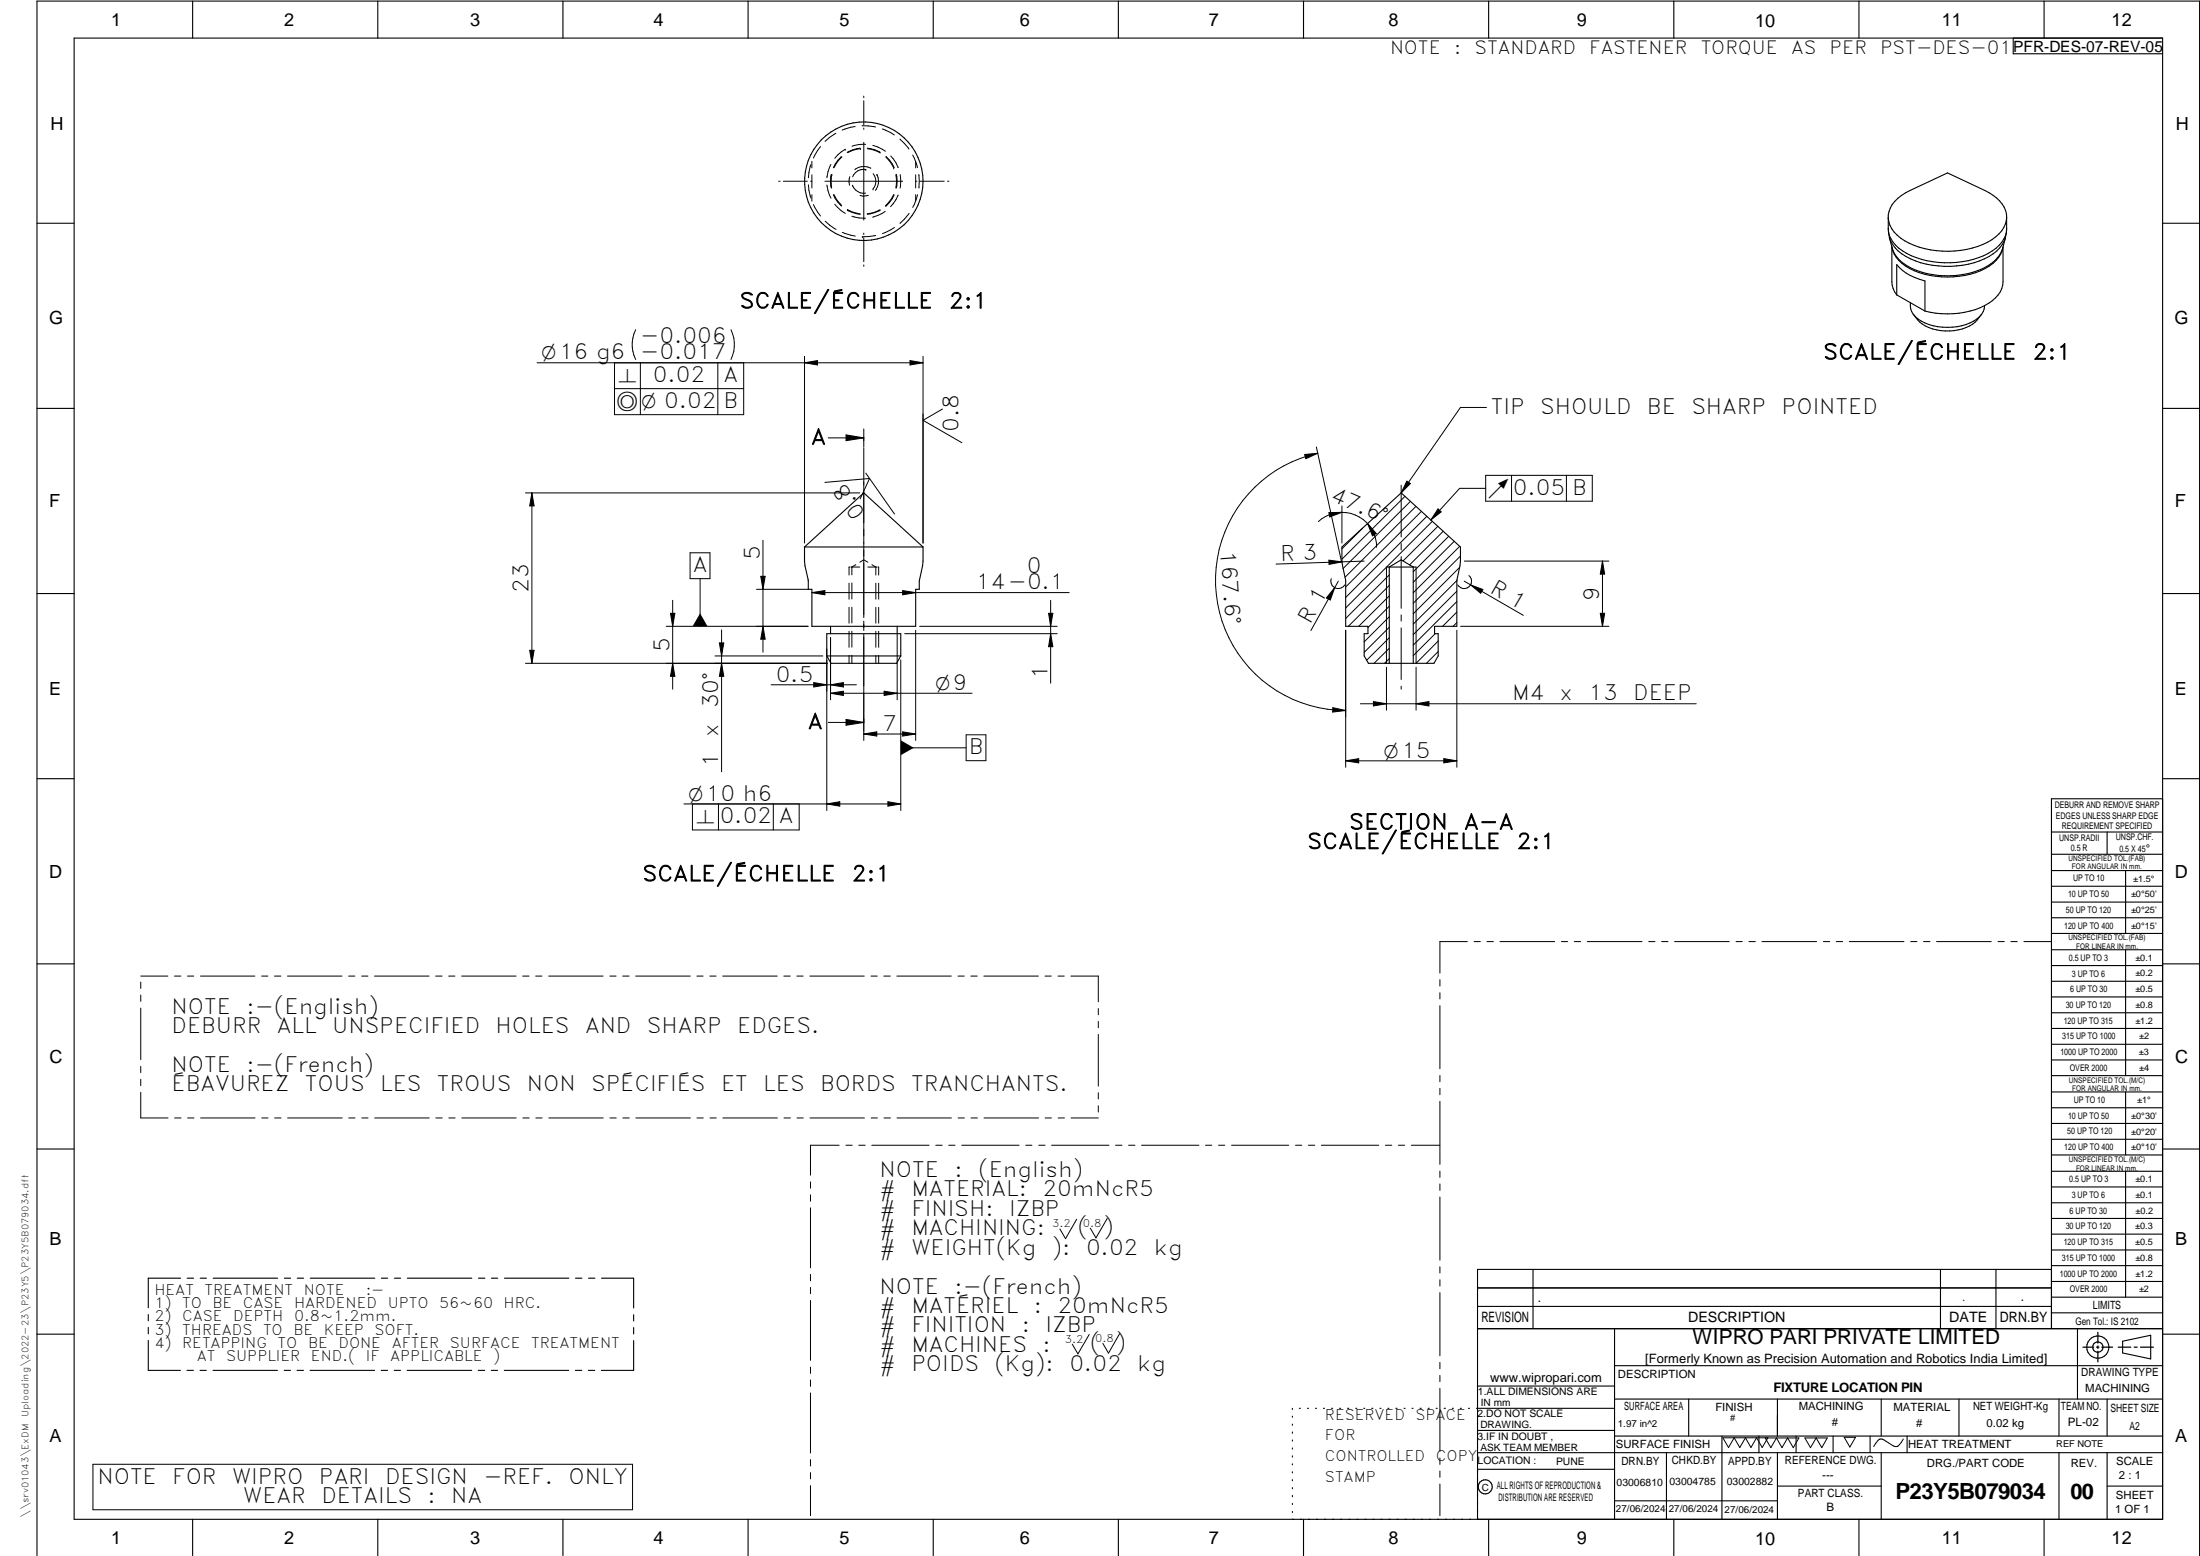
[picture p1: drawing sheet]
<svg xmlns="http://www.w3.org/2000/svg" width="594mm" height="420mm" viewBox="0 0 594 420" stroke-linecap="round" stroke-linejoin="round" font-family="sans-serif">
<g fill="none" stroke="#000" stroke-width=".3">
<path d="M20 10.3h564v400h-564zM52 .3v10M102 .3v10M152 .3v10M202 .3v10M252 .3v10M302 .3v10M352 .3v10M402 .3v10M452 .3v10M502 .3v10M543.6 10.3v4.2h40.4"/>
<path d="M552 .3v10M541.9 58.6a8.2 8.2 0 0 1-5.2 6.8 24.7 24.7 0 0 1-23.5-1.1 7.6 7.6 0 0 1-3.3-5.3M541.9 58.6v3.1M541.9 58.6a8.1 8.1 0 0 0-4.7-6.5l-11.3-5.4-10.1 4.7a9.1 9.1 0 0 0-5.9 6.6v3.7M10 60.3h10M509.9 61.7l.3 2.5M510.2 64.2a10.5 10.5 0 0 0 7 6.2 25.3 25.3 0 0 0 19.9-1.1 9.4 9.4 0 0 0 4.5-5.1 10.2 10.2 0 0 1-7.5 8.9 23.1 23.1 0 0 1-19.9-1.9 9.3 9.3 0 0 1-4-7zM510.9 66.6v9.5a5.9 5.9 0 0 0 1.3 3.5M512.2 79.6v-8.1a13.3 13.3 0 0 0 7.6 4.4v8.1M512.2 79.6l7.6 4.4M540.8 66.8a9 9 0 0 1-6 6.3 23.5 23.5 0 0 1-20.2-1.3 7.6 7.6 0 0 1-3.7-5M540.9 66.6v9.5a7.8 7.8 0 0 1-5 6.4 23.3 23.3 0 0 1-16.1 1.5"/>
<path d="M541.9 61.7l-.4 2.5M541.9 61.7a8 8 0 0 1-5 6.7 24.7 24.7 0 0 1-23.1-.7 7.6 7.6 0 0 1-3.9-6M584 60.3h10M515.9 81.7a5.3 5.3 0 0 0 3.9 5.5 15.4 15.4 0 0 0 14-1.1 4.4 4.4 0 0 0 2.1-3.5M516.8 85a10.3 10.3 0 0 0 9.7 4.4 10 10 0 0 0 8.5-4.4M10 110.3h10M584 110.3h10M217.2 147.7h32.1M249.3 147.7a25.1 25.1 0 0 1-1.1 9.2v2.2h-.9v10h-28.1v-10h-.9v-2.2a25.1 25.1 0 0 1-1.1-9.2M249.3 147.7l-16.1-14.6-16 14.6M362.4 147.7l16-14.6 16 14.6a26.5 26.5 0 0 1-1 9.2v12.2h-6v2h1v6l-1.2 2h-17.7l-1.1-2v-6h1v-2h-6v-12.2a27.8 27.8 0 0 1-1-9.2zM382.4 153.1h-8"/>
<path d="M10 160.3h10M223.3 177.1v-6h19.9v6M223.3 177.1l1.1 2h17.7l1.1-2M223.3 177.1h19.9M224.3 169.1v2M242.3 169.1v2M375.2 179.1v-26l3.2-1.9 3.2 1.9v26M584 160.3h10M10 210.3h10M584 215.7h-30v143.1M584 210.3h10M554 224.7h30"/>
<path d="M554 230.7h30M554 235.1h30M554 239.3h30M569 224.7v6M574 235.1v17M554 243.6h30M554 247.8h30M554 252.1h30M554 256.5h30M574 256.5v33.9M10 260.3h10M554 260.7h30"/>
<path d="M554 265h30M554 269.2h30M554 273.5h30M554 277.7h30M584 260.3h10M554 282h30M554 286.2h30M554 290.4h30M554 294.9h30M554 299.1h30M574 294.9v17M10 310.3h10"/>
<path d="M554 303.4h30M554 307.6h30M554 311.9h30M554 316.3h30M574 316.3v34M584 310.3h10M554 320.5h30M554 324.8h30M554 329h30M554 333.2h30M554 337.5h30M40 355v1.7"/>
<path d="M40 358.4v1.8M48.8 345.1h-8.8v8M50.5 345.1h1.8M54.1 345.1h1.6M57.6 345.1h17.4M76.8 345.1h1.7M80.3 345.1h1.7M83.8 345.1h17.4M103 345.1h1.7M106.5 345.1h1.7M110 345.1h17.4M129.2 345.1h1.7"/>
<path d="M132.7 345.1h1.7M136.2 345.1h17.4M155.4 345.1h1.7M158.9 345.1h1.7M162.4 345.1h8.7v8.1M171.1 355v1.7M171.1 358.5v1.7M399 358.8h185M399 352.8h155M399 347.8h155M414 342.8v16M436 358.8v51.5"/>
<path d="M524 342.8v16M539 342.8v16M554 341.8h30M554 346h30M554 350.3h30M554 354.5h30M554 342.8h-155v67.5M561 358.8v19M10 360.3h10M40 361.9v8.1h8.7M50.5 370h1.7M54 370h1.7"/>
<path d="M57.5 370h17.4M76.7 370h1.7M80.2 370h1.8M83.7 370h17.5M102.9 370h1.7M106.5 370h1.7M109.9 370h17.5M129.2 370h1.7M132.7 370h1.7M136.2 370h17.4M155.4 370h1.7M158.9 370h1.7"/>
<path d="M171.1 362v8h-8.7M399 374.3h37M436 368.8h148M436 377.8h148M456 377.8v10M480 377.8v10M508 377.8v10M529 377.8v10M556 377.8v10M569 377.8v10M573.2 362.2l7.6-1.6v6.3l-7.6-1.6zM584 360.3h10"/>
<path d="M349 380.3v.3M349 382.4v.3M349 384.6v.3M349 386.7v.3M349 388.8v.3M349 391v.3M349 393.1v.3M349 395.3v.3M349 397.4v.3M349 399.5v.3M350.9 380.3h.2M353.1 380.3h.2"/>
<path d="M355.2 380.3h.3M357.4 380.3h.3M359.6 380.3h.3M361.7 380.3h.3M363.9 380.3h.3M366.1 380.3h.3M368.3 380.3h.2M370.4 380.3h.3M372.6 380.3h.3M374.8 380.3h.3M376.9 380.3h.4M379.1 380.3h.3"/>
<path d="M381.3 380.3h.3M383.4 380.3h.4M385.6 380.3h.3M387.8 380.3h.3M390 380.3h.3M392.2 380.3h.3M394.3 380.3h.3M396.5 380.3h.3M398.7 380.3h37.3M399 386.2h37M399 396.7h37M436 387.8h148"/>
<path d="M450 392.3v18M465 387.8v22.5M475 387.8v4.5M480 392.3v18M485 387.8v4.5M495 387.8v4.5M505 387.8v4.5M508 392.3v18M515 387.8v4.5M556 392.3v18M569 392.3v18M584 392.3h-185"/>
<path d="M52 410.3v9.7M102 410.3v9.7M152 410.3v9.7M202 410.3v9.7M252 410.3v9.7M302 410.3v9.7M349 401.7v.3M349 403.8v.4M349 406v.3M349 408.1v.3M352 410.3v9.7M402 410.3v9.7"/>
<path d="M436 405.3h44M452 410.3v9.7M480 401.3h28M502 410.3v9.7M552 410.3v9.7M569 401.3h15M10 420v-419.7h584v419.7"/>
<circle cx="233.3" cy="49" r="16"/>
<circle cx="566.5" cy="363.8" r="2.99"/>
<circle cx="566.5" cy="363.7" r="1.41"/>
<circle cx="401.1" cy="401.5" r="1.9"/>
</g>
<path d="M566.5 359.7v3M562.5 363.8h2.9M566.1 363.8h.7M566.5 363.4v.7M566.5 364.9v2.8M567.6 363.8h2.9M572 363.8h3.4M576.3 363.8h.8M578 363.8h3.5" fill="none" stroke="#000" stroke-width=".34"/>
<g fill="none" stroke="#000" stroke-width=".27">
<path d="M221.6 39.6l-1.9 3.1M225.7 36l-2.9 2.2M230.9 34.2l-3.5 .9M232.8 34l3.6 .3M233.2 26v.4M233.2 27.2v6.5M233.2 34.6v.3M233.2 38.4v21M233.8 39a8.5 8.5 0 0 0-3.7 .5M235.7 39.2l1.4 .5 2 1.2M238.2 34.8l3.3 1.6M243 37.5l2.4 2.8"/>
<path d="M210.3 48.9h.3M211.5 48.9h6.5M218.3 49.9l.1 1.5 .6 2.1M218.9 48.9h.3M219 44.5l-.6 2.1-.1 1.4M219.2 43.6v1.7M219.2 47.2v3.6M219.2 52.6v1.7M219.7 55.2l1.9 3.1M222.8 48.9h20.9M222.8 59.7l3 2.2M223.3 50l.3 1.5 .8 2"/>
<path d="M224.4 44.4l-.8 2-.3 1.6M224.4 47.1l-.1 1.8 .2 1.9M224.6 47.1h.1M224.6 47.1l-.2 1.2 .2 2.4M225 52.6l.5 1 1.7 2M225.2 52.5l.9 1.6 1.2 1.4M225.4 55.2l1.8 1.7 1.1 .7M227.2 42.3a8.5 8.5 0 0 0-2.2 3M227.4 42.4a7.7 7.7 0 0 0-2.2 2.9M228.3 40.3h.1M228.3 40.3l-1.1 .7-1.8 1.8M228.8 56.7a8.5 8.5 0 0 0 3.5 1.2"/>
<path d="M228.8 56.6l1.1 .6 2.3 .5M228.8 56.6h.1M229.5 47.7l-.2 1.4 .1 .9M230 58.4l1.9 .4 1.8 .1M230.2 50h.1M230.2 50a3.3 3.3 0 0 0 3.6 2.2M232.3 40l-2.1 .5-1.4 .6M232.3 40.1h.1M232.3 40.1l-1.2 .2-2.2 .9M233.8 45.8h.1M233.8 45.8a3.2 3.2 0 0 0-3.6 2M234.2 40a8.5 8.5 0 0 1 3.5 1.1"/>
<path d="M234.3 40.2a7.3 7.3 0 0 1 3.4 1.1M234.5 52.7l-1.5 .3-.8-.2M235.2 45.4a4 4 0 0 0-4.4 .4M235.7 51h.1M235.8 46.9a3.2 3.2 0 0 1-.1 4.1M236.8 47.1h.1M236.8 47.1a4 4 0 0 1-.4 4.3M237.6 56.6l-1.6 .8-1.9 .3M237.7 56.7l-1.4 .7-2.1 .5M239 57.1l-1.9 1.1-1.4 .4M239.2 55.5h.1M239.2 42.4l1.5 1.8 .6 1.1"/>
<path d="M239.3 42.2l.9 1.1 1.3 2M240.5 42.1l1.4 1.8 .7 1.4M241.3 45.3h.1M241.3 52.5l-.6 1.1-1.5 1.9M241.5 52.6l-.5 1-1.7 2M241.9 47.2a7.6 7.6 0 0 1 0 3.6M242.1 47.1a8.1 8.1 0 0 1 0 3.7M242.5 52.7a8.5 8.5 0 0 1-2 3.1M243.1 47.2l.1 1.7-.1 1.9M245.5 57.6l-2.5 2.7M246.5 41.9l1.3 3.4M247.3 43.6v1.7"/>
<path d="M247.3 47.2v3.6M247.3 52.6v1.7M247.3 48.9h.3M247.8 52.6l-1.3 3.4M248.1 47.1l.1 3.7M248.5 48.9h6.5M255.9 48.9h.3M227.5 62.7l3.5 1.1M232.9 63.9h.1M233.2 62.9v.4M233.2 64.2v6.5M233.2 71.5v.4"/>
<path d="M236.5 63.6l-3.6 .3M241.5 61.4l-3.2 1.7M145 98h104.3M165.9 98v14h34.9v-14M171.7 89a9 9 0 0 0 0 8.1M172.9 98v14M193.8 98v14M197.4 89a9.4 9.4 0 0 1 0 8.1M217.2 96.2v50.4M217.2 98l3.6-.6v1.2zM245.7 97.4l3.6 .6-3.6 .6zM249.3 96.2v50.4"/>
<path d="M165.9 104.9h34.9M223.6 118.2h9.6M228.5 117.4l4.7 .8-4.7 .8zM233.2 115.8v4.8M254.5 110.4l-5.2 3.1 10.5 6M401.4 110h-7l-16 23.1M141.9 133.1h90.3M143.6 133.1v46M143.6 133.1l.6 3.5h-1.2zM222.8 130.3l12-1.1-2.5 5.5M233.2 120.9v45.9M233.8 127.8l7.7 11"/>
<path d="M352.3 122.7l3.5-.3-3.2 1.5zM355.5 120.7l6.8 31.1M355.8 122.4a35.1 35.1 0 0 0-27.3 38.1 35.1 35.1 0 0 0 34.9 31.4M358.9 138.4l3.5-.1-3.3 1.3zM362.4 138.3a9.3 9.3 0 0 1 9.3 9.5M362.4 136.6v10M362.4 138.3a9.3 9.3 0 0 0-6.4 2.5M378.4 131v14M379.4 134l-17 17M379.9 129.9l1 .7-2.5 2.5zM380.9 135.4l-18.2 18.1M382.3 136.7l-19.1 19.2"/>
<path d="M383.8 138.1l-20.4 20.4M385.3 139.4l-21.9 21.9M388.3 137.4l.9 .8-2.8 2.2zM401.2 128.4h28.8v6.9h-28.8zM401.2 131.9h-7l-7.8 8.5M408.2 128.4v6.9M423 128.4v6.9M186.3 149.3h5.4v7h-5.4zM189.1 156.3v12.8M204.3 159.1h13.9M205.4 155.6h1.2l-.6 3.5zM206 145.9v30.2"/>
<path d="M229.3 157.5v4.3M229.5 153.1h-.2v2.2M229.8 153.1h2.3M230 157.4v4.4M231.1 152.5l-1.1 .6v2.1M234.4 153.1h2.4M234.4 151.8l-1.2-.6-1 .6M235.5 152.5l1 .6v2.2M236.5 157.5v4.3M237.1 153.1h.2v2.2M237.3 157.5v4.3M243.7 159.5l3.6 .5-3.6 .6z"/>
<path d="M358.9 151.3l3.5 .4-3.5 .7zM359.5 156.3a2.02 2.02 0 0 0 1 2.4 2.02 2.02 0 0 0 2.6-.8M360.4 158.7l-1.2 3.3-1-.5zM361.4 156.9l-7.4 13.4M368 142.6l-5.6 5.6M368.4 151.5l-23.8 .8M369.3 141.4l2.3 2.7-1 .6zM374.4 153.1v26M375.2 155.2l-11.8 11.8M375.2 158.1l-11.1 11M378.4 146.8v1.7M378.4 150.3v14"/>
<path d="M382.4 153.1v26l6-6M386.8 140.8l-23.4 23.4M388.3 142.1l-9.4 9.4M389.7 143.5l-9 9M391.2 144.8l-9.6 9.6M392.7 146.2l-11.1 11M393.4 156.8l-11.8 11.7M393.4 159.6l-11.8 11.8M394.2 147.5l-12.6 12.6M394.2 153.2l-12.6 12.5M394.4 150.2l-12.8 12.7M395.4 156.9l15.9 9.3"/>
<path d="M395.4 151.5h39.1M396.7 155.4a2 2 0 0 1 0 3.1 2 2 0 0 1-3-.6M397.1 157.9l3.3 1.3-.6 1zM432.7 151.5l.6 3.5h-1.2zM432.7 151.5v17.6M141.9 179.1h81.4M143 175.6h1.2l-.6 3.5zM179.9 169.1h38.3M181.1 165.6h1.1l-.6 3.5zM181.6 179.1l.6 3.5h-1.1zM181.6 162.1v24M193.1 177.1h29.1"/>
<path d="M194.3 173.6h1.1l-.5 3.5zM194.9 170.1v38.3M194.9 179.1l.5 3.5h-1.1zM206 169.1l.6 3.5h-1.2zM219.2 160h69.5M219.2 160l3.6-.5v1.1zM223.3 175.2v43.7M224.3 172.2v16.8M229.3 164v4.3M229.3 170.5v4.3M229.3 177v2.1M230 164v4.2"/>
<path d="M230 170.4v4.4M230 177v2.1M233.2 167.7v2.6M233.2 171.2v28.7M236.5 164v4.3M236.5 170.5v4.3M236.5 177v2.1M237.3 164v4.3M237.3 170.5v4.3M237.3 177v2.1M242.3 171.2v17.8M243.2 178.2v40.7"/>
<path d="M244.3 171.1h41.2M247.3 170.2v29.7M248.3 169.1h37.2M283.2 165.6h1.1l-.6 3.5zM283.7 171.1l.6 3.5h-1.1zM283.7 162.1v22.4M363.4 170.2v37M375.2 166.5l-6.8 6.8M375.2 169.4l-6.8 6.7M375.2 163.7l-5.8 5.8M375.2 172.2l-6.1 6.1M375.2 160.9l-8.3 8.2"/>
<path d="M375.2 175l-4.2 4.1M375.2 177.8l-1.3 1.3M378.4 166v1.7M378.4 169.5v14M387.6 171.1l-6 5.9M388.4 175.9l-3.2 3.2M393.4 168.1l-1 1M393.4 165.3l-3.9 3.8M393.4 170.2v37M393.4 162.4l-11.8 11.8M394.4 169.1h40.1M432.1 165.6h1.2l-.6 3.5z"/>
<path d="M208.2 184.9h23.1M219.7 184.3l3.6 .6-3.6 .6zM223.6 195.1h9.6M224.3 187.2l3.4-.6v1.2zM224.3 184.9l3.4-.6v1.2zM224.3 187.2h38.2M228.5 194.3l4.7 .8-4.7 .7zM233.2 198.2l3.6-.6v1.2zM233.2 198.2h14.1M238.8 186.6l3.5 .6-3.5 .6zM243.7 197.6l3.6 .6-3.6 .6zM260.9 198.4h5.3v7h-5.3z"/>
<path d="M359.9 191.1l3.5 .8-3.5 .4zM367.4 190h90.6M370.9 189.4l3.5 .6-3.5 .6zM374.4 180.2v11.6M378.4 185.3v.8M382.4 190l3.5-.6v1.2zM382.4 180.2v11.6M184.7 217.1h58.5M187 217.1v7h28.8v-7M194 217.1v7M208.8 217.1v7M223.3 217.1l3.5-.6v1.2z"/>
<path d="M239.8 216.5l3.4 .6-3.4 .6zM243.2 201.9h17.7M363.4 205.4l3.5-.5v1.1zM363.4 205.4h30M389.9 204.9l3.5 .5-3.5 .6zM396.2 254.3h-7.4v8.5M398.1 254.3h1.6M401.5 254.3h1.8M405 254.3h14.8M421.6 254.3h1.7M425.1 254.3h1.7M428.6 254.3h14.8"/>
<path d="M445.2 254.3h1.7M448.7 254.3h1.7M452.2 254.3h14.8M468.8 254.3h1.7M472.3 254.3h1.7M475.8 254.3h14.8M492.4 254.3h1.7M495.8 254.3h1.8M499.4 254.3h14.7M516 254.3h1.6M519.4 254.3h1.8M522.9 254.3h14.8"/>
<path d="M539.5 254.3h1.7M543 254.3h1.7M546.5 254.3h7.4M38 263.6h7.3M38 265.2v1.7M38 268.7v1.7M38 272.2v13.9M47.1 263.6h1.7M50.6 263.6h1.7M54.1 263.6h14.7M70.6 263.6h1.7M74.1 263.6h1.8"/>
<path d="M77.6 263.6h14.8M94.1 263.6h1.7M97.7 263.6h1.6M101.1 263.6h14.8M117.6 263.6h1.8M121.2 263.6h1.6M124.7 263.6h14.7M141.1 263.6h1.8M144.6 263.6h1.7M148.2 263.6h14.6M164.7 263.6h1.7M168.1 263.6h1.8"/>
<path d="M171.7 263.6h14.7M188.2 263.6h1.7M191.7 263.6h1.7M195.1 263.6h14.8M211.7 263.6h1.7M215.2 263.6h1.7M218.7 263.6h14.7M235.2 263.6h1.7M238.7 263.6h1.7M242.2 263.6h14.7M258.7 263.6h1.7M262.2 263.6h1.7"/>
<path d="M265.7 263.6h14.7M282.2 263.6h1.7M285.7 263.6h1.7M289.2 263.6h7.4v6.9M296.6 272.3v1.7M296.6 275.8v1.7M296.6 279.3v14M388.8 264.5v1.8M388.8 268.1v1.6M388.8 271.6v17M38 294.9v7h7.4M38 288v1.6"/>
<path d="M38 291.4v1.8M296.6 295.1v1.7M296.6 298.6v1.7M388.8 290.4v1.7M388.8 293.9v1.7M388.8 297.4v17M47.2 301.9h1.7M50.7 301.9h1.7M54.2 301.9h14.7M70.7 301.9h1.7M74.2 301.9h1.7M77.7 301.9h14.7"/>
<path d="M94.2 301.9h1.7M97.7 301.9h1.7M101.2 301.9h14.7M117.7 301.9h1.7M121.2 301.9h1.7M124.7 301.9h14.7M141.2 301.9h1.7M144.7 301.9h1.7M148.2 301.9h14.7M164.7 301.9h1.7M168.2 301.9h1.7M171.7 301.9h14.7"/>
<path d="M188.2 301.9h1.7M191.7 301.9h1.7M195.2 301.9h14.7M211.7 301.9h1.7M215.2 301.9h1.7M218.7 301.9h14.7M218.9 319.2v1.6M226.6 309.2h-7.7v8.1M228.4 309.2h1.7M231.9 309.2h1.7M235.2 301.9h1.7M235.4 309.2h15.5"/>
<path d="M238.7 301.9h1.7M242.2 301.9h14.7M252.7 309.2h1.7M256.2 309.2h1.7M258.7 301.9h1.7M259.7 309.2h15.5M262.2 301.9h1.7M265.7 301.9h14.8M277 309.2h1.7M280.5 309.2h1.7M282.2 301.9h1.7M284 309.2h15.5"/>
<path d="M285.7 301.9h1.7M289.2 301.9h7.4M301.2 309.2h1.8M304.8 309.2h1.7M308.3 309.2h15.5M325.5 309.2h1.7M329.1 309.2h1.6M332.6 309.2h15.4M349.8 309.2h1.7M353.3 309.2h1.7M356.8 309.2h15.5M374.1 309.2h1.7"/>
<path d="M377.6 309.2h1.7M381.1 309.2h7.7M388.8 316.2v1.7M388.8 319.7v1.7M218.9 322.6v1.8M218.9 326.1v16.2M290.7 329.2l-3 5.3-1.5-2.6M299 329l-3.1 5.3-1.5-2.7M388.8 323.2v17.1M218.9 344.1v1.8M218.9 347.6v1.7M218.9 351.2v16.1"/>
<path d="M388.8 342.1v1.6M388.8 345.6v1.7M388.8 349v17.1M218.9 369.1v1.7M218.9 372.6v1.8M218.9 376.1v16.2M294.1 360.3l-3 5.3-1.5-2.6M302.3 360.1l-3 5.3-1.5-2.6M388.8 367.9v1.7M388.8 371.4v1.7M388.8 374.9v17M25.1 395.4h145.7v12.3h-145.7z"/>
<path d="M218.9 394.1v1.8M218.9 397.6v1.7M388.8 393.7v1.7M388.8 397.2v1.7M465.2 388.2h12.2l-1.5 2.7-1.6-2.7-1.5 2.7-1.5-2.7-1.5 2.7-1.5-2.7-1.5 2.7zM476.7 388.3h9.1l-1.6 2.6-1.5-2.6-1.5 2.6-1.5-2.6-1.5 2.6zM487.4 388.3h6l-1.5 2.6-1.5-2.6-1.5 2.6zM498 388.1h3.1l-1.6 2.6zM514 388.6l-1.1 1.5a1.2 1.2 0 0 1-1.8 .3l-1.8-1.2a1.55 1.55 0 0 0-1.6-.6 1.55 1.55 0 0 0-1.2 1.1l-.5 .9M218.9 401.2v8.1M388.8 400.7v8.6"/>
</g>
<g fill="#000">
<path d="M217.2 98l3.6-.6v1.2zM245.7 97.4l3.6 .6-3.6 .6zM228.5 117.4l4.7 .8-4.7 .8zM143.6 133.1l.6 3.5h-1.2zM352.3 122.7l3.5-.3-3.2 1.5zM358.9 138.4l3.5-.1-3.3 1.3zM379.9 129.9l1 .7-2.5 2.5zM388.3 137.4l.9 .8-2.8 2.2zM205.4 155.6h1.2l-.6 3.5zM219.2 160l3.6-.5v1.1zM243.7 159.5l3.6 .5-3.6 .6zM358.9 151.3l3.5 .4-3.5 .7z"/>
<path d="M369.3 141.4l2.3 2.7-1 .6zM432.7 151.5l.6 3.5h-1.2zM143 175.6h1.2l-.6 3.5zM181.1 165.6h1.1l-.6 3.5zM189.1 165.6l1.9 3.5h-4zM194.3 173.6h1.1l-.5 3.5zM206 169.1l.6 3.5h-1.2zM283.2 165.6h1.1l-.6 3.5zM283.7 171.1l.6 3.5h-1.1zM360.4 158.7l-1.2 3.3-1-.5zM397.1 157.9l3.3 1.3-.6 1zM432.1 165.6h1.2l-.6 3.5z"/>
<path d="M181.6 179.1l.6 3.5h-1.1zM194.9 179.1l.5 3.5h-1.1zM219.7 184.3l3.6 .6-3.6 .6zM224.3 184.9l3.4-.6v1.2zM224.3 187.2l3.4-.6v1.2zM228.5 194.3l4.7 .8-4.7 .7zM233.2 198.2l3.6-.6v1.2zM238.8 186.6l3.5 .6-3.5 .6zM243.2 199.9l3.6 2-3.6 2zM243.7 197.6l3.6 .6-3.6 .6zM359.9 191.1l3.5 .8-3.5 .4zM370.9 189.4l3.5 .6-3.5 .6z"/>
<path d="M382.4 190l3.5-.6v1.2zM223.3 217.1l3.5-.6v1.2zM239.8 216.5l3.4 .6-3.4 .6zM363.4 205.4l3.5-.5v1.1zM389.9 204.9l3.5 .5-3.5 .6z"/>
</g>
<text font-size="6" x="511.8" y="404.8">P23Y5B079034</text>
<text font-size="5.9" x="559.1" y="404.7">00</text>
<g font-size="5.7">
<text x="199.7" y="83.2">SCALE/ÉCHELLE</text>
<text x="256.3" y="83.2">2:1</text>
<text x="172.9" y="92.5">-0.006</text>
<text x="172.9" y="97.1">-0.017</text>
<text x="492.3" y="97">SCALE/ÉCHELLE</text>
<text x="548.9" y="97">2:1</text>
<text x="176.3" y="103.2">0.02</text>
<text x="195.4" y="103.2">A</text>
<text x="402.6" y="111.8">TIP</text>
<text x="415.9" y="111.8">SHOULD</text>
<text x="444.7" y="111.8">BE</text>
<text x="456.7" y="111.8">SHARP</text>
<text x="481.1" y="111.8">POINTED</text>
<text x="219" y="120">A</text>
<text x="258.9" y="116.5" transform="rotate(-90 258.9 116.5)">0.8</text>
<text x="359" y="135" transform="rotate(24 359 135)">47.6°</text>
<text x="408.5" y="133.6">0.05 B</text>
<text x="233.9" y="138.6" transform="rotate(-125 233.9 138.6)">0.8</text>
<text x="329.5" y="148.8" transform="rotate(86 329.5 148.8)">167.6°</text>
<text x="187.1" y="154.5">A</text>
<text x="205.1" y="151.1" transform="rotate(-90 205.1 151.1)">5</text>
<text x="277.3" y="154.6">0</text>
<text x="345.8" y="151.4" transform="rotate(-2 345.8 151.4)">R 3</text>
<text x="142.7" y="160.1" transform="rotate(-90 142.7 160.1)">23</text>
<text x="263.5" y="159.2">14-0.1</text>
<text x="402" y="159.8" transform="rotate(30 402 159.8)">R 1</text>
<text x="431.8" y="162.3" transform="rotate(-90 431.8 162.3)">9</text>
<text x="353.8" y="168.7" transform="rotate(-61 353.8 168.7)">R 1</text>
<text x="180.8" y="176.1" transform="rotate(-90 180.8 176.1)">5</text>
<text x="209.5" y="184">0.5</text>
<text x="282.9" y="183.3" transform="rotate(-90 282.9 183.3)">1</text>
<text x="194" y="191.2" transform="rotate(-90 194 191.2)">30°</text>
<text x="408.3" y="189.1">M4</text>
<text x="421.2" y="189.1">x</text>
<text x="429" y="189.1">13</text>
<text x="441" y="189.1">DEEP</text>
<text x="218.1" y="196.8">A</text>
<text x="238.3" y="197.3">7</text>
<text x="194" y="199" transform="rotate(-90 194 199)">x</text>
<text x="261.6" y="203.7">B</text>
<text x="194" y="207.2" transform="rotate(-90 194 207.2)">1</text>
<text x="194.3" y="222.3">0.02 A</text>
<text x="364.3" y="223.9">SECTION</text>
<text x="395.3" y="223.9">A-A</text>
<text x="353" y="229.2">SCALE/ÉCHELLE</text>
<text x="409.5" y="229.2">2:1</text>
<text x="173.5" y="237.9">SCALE/ÉCHELLE</text>
<text x="230" y="237.9">2:1</text>
<text x="46.3" y="273.7">NOTE</text>
<text x="66.5" y="273.7">:-(English)</text>
<text x="46.3" y="279">DEBURR</text>
<text x="74.8" y="279">ALL</text>
<text x="89.7" y="279">UNSPECIFIED</text>
<text x="133.8" y="279">HOLES</text>
<text x="158" y="279">AND</text>
<text x="174.7" y="279">SHARP</text>
<text x="199.1" y="279">EDGES.</text>
<text x="46.3" y="289.5">NOTE</text>
<text x="66.5" y="289.5">:-(French)</text>
<text x="46.3" y="294.7">ÉBAVUREZ</text>
<text x="82.4" y="294.7">TOUS</text>
<text x="102.6" y="294.7">LES</text>
<text x="118" y="294.7">TROUS</text>
<text x="142.3" y="294.7">NON</text>
<text x="159.6" y="294.7">SPÉCIFIÉS</text>
<text x="194.7" y="294.7">ET</text>
<text x="206.1" y="294.7">LES</text>
<text x="221.5" y="294.7">BORDS</text>
<text x="246.1" y="294.7">TRANCHANTS.</text>
<text x="237.5" y="317.8">NOTE</text>
<text x="257.7" y="317.8">:</text>
<text x="264.1" y="317.8">(English)</text>
<text x="237.5" y="323">#</text>
<text x="246.1" y="323">MATERIAL:</text>
<text x="281.5" y="323">20mNcR5</text>
<text x="237.5" y="328.3">#</text>
<text x="246.1" y="328.3">FINISH:</text>
<text x="272.5" y="328.3">IZBP</text>
<text x="237.5" y="333.5">#</text>
<text x="246.1" y="333.5">MACHINING:</text>
<text x="291" y="333.3">(</text>
<text x="298" y="333.3">)</text>
<text x="237.5" y="338.8">#</text>
<text x="246.1" y="338.8">WEIGHT(Kg</text>
<text x="284" y="338.8">):</text>
<text x="293.3" y="338.8">0.02</text>
<text x="311.6" y="338.8">kg</text>
<text x="237.5" y="349.3">NOTE</text>
<text x="257.7" y="349.3">:-(French)</text>
<text x="237.5" y="354.5">#</text>
<text x="237.5" y="359.8">#</text>
<text x="246.1" y="359.8">FINITION</text>
<text x="246.1" y="354.5">MATÉRIEL</text>
<text x="275.9" y="359.8">:</text>
<text x="279.2" y="354.5">:</text>
<text x="282.3" y="359.8">IZBP</text>
<text x="285.6" y="354.5">20mNcR5</text>
<text x="237.5" y="365">#</text>
<text x="246.1" y="365">MACHINES</text>
<text x="281.5" y="365">:</text>
<text x="294.3" y="364.4">(</text>
<text x="301.3" y="364.4">)</text>
<text x="237.5" y="370.3">#</text>
<text x="246.1" y="370.3">POIDS</text>
<text x="268.5" y="370.3">(Kg):</text>
<text x="288.8" y="370.3">0.02</text>
<text x="307.1" y="370.3">kg</text>
<text x="26.3" y="400.6">NOTE</text>
<text x="46.5" y="400.6">FOR</text>
<text x="62.7" y="400.6">WIPRO</text>
<text x="86.1" y="400.6">PARI</text>
<text x="104" y="400.6">DESIGN</text>
<text x="130.5" y="400.6">-REF.</text>
<text x="153.5" y="400.6">ONLY</text>
<text x="65.7" y="405.9">WEAR</text>
<text x="86.8" y="405.9">DETAILS</text>
<text x="115.4" y="405.9">:</text>
<text x="121.8" y="405.9">NA</text>
</g>
<text font-size="5.6" x="457" y="363">WIPRO PARI PRIVATE LIMITED</text>
<g font-size="5.4">
<text x="146.3" y="97.1">O16 g6</text>
<text x="167" y="103.2">n</text>
<text x="166.6" y="110.2">a O 0.02 B</text>
<text x="401.9" y="133.6">^</text>
<text x="252.6" y="186.4">O9</text>
<text x="373.7" y="204.6">O15</text>
<text x="185.9" y="216.2">O10 h6</text>
<text x="188.1" y="222.3">n</text>
</g>
<g font-size="4.9">
<text x="30" y="6.9">1</text>
<text x="76.7" y="6.9">2</text>
<text x="127" y="6.9">3</text>
<text x="176.5" y="6.9">4</text>
<text x="226.7" y="6.9">5</text>
<text x="275.4" y="6.9">6</text>
<text x="326.4" y="6.9">7</text>
<text x="375" y="6.9">8</text>
<text x="425.8" y="6.9">9</text>
<text x="473.9" y="7.3">10</text>
<text x="524.3" y="6.9">11</text>
<text x="570.2" y="6.9">12</text>
<text x="375.4" y="14.5">NOTE</text>
<text x="392.7" y="14.5">:</text>
<text x="398.2" y="14.5">STANDARD</text>
<text x="429.2" y="14.5">FASTENER</text>
<text x="459.2" y="14.5">TORQUE</text>
<text x="483.7" y="14.5">AS</text>
<text x="494.1" y="14.5">PER</text>
<text x="507.7" y="14.5">PST-DES-01</text>
<text x="13.6" y="35.1">H</text>
<text x="587.6" y="35.1">H</text>
<text x="13.2" y="87.5">G</text>
<text x="587.2" y="87.5">G</text>
<text x="13.2" y="137">F</text>
<text x="587.2" y="137">F</text>
<text x="13.2" y="187.6">E</text>
<text x="587.2" y="187.6">E</text>
<text x="13.2" y="237">D</text>
<text x="587.2" y="237">D</text>
<text x="13.4" y="287.1">C</text>
<text x="587.4" y="287.1">C</text>
<text x="13.4" y="336.2">B</text>
<text x="587.4" y="336.2">B</text>
<text x="13.4" y="389.3">A</text>
<text x="587.4" y="389.3">A</text>
<text x="30" y="416.9">1</text>
<text x="76.7" y="416.9">2</text>
<text x="127" y="416.9">3</text>
<text x="176.5" y="416.9">4</text>
<text x="226.7" y="416.9">5</text>
<text x="275.4" y="416.9">6</text>
<text x="326.4" y="416.9">7</text>
<text x="375" y="416.9">8</text>
<text x="425.8" y="416.9">9</text>
<text x="473.9" y="417.3">10</text>
<text x="524.3" y="416.9">11</text>
<text x="570.2" y="416.9">12</text>
</g>
<text font-size="4.2" x="543.6" y="14">PFR-DES-07-REV-05</text>
<g font-size="3.9">
<text x="41.7" y="349.6">HEAT</text>
<text x="41.7" y="353.2">1)</text>
<text x="49.2" y="353.2">TO</text>
<text x="55.2" y="349.6">TREATMENT</text>
<text x="57.4" y="353.2">BE</text>
<text x="65.6" y="353.2">CASE</text>
<text x="79.4" y="353.2">HARDENED</text>
<text x="82" y="349.6">NOTE</text>
<text x="98.8" y="349.6">:-</text>
<text x="104.7" y="353.2">UPTO</text>
<text x="118.6" y="353.2">56~60</text>
<text x="136" y="353.2">HRC.</text>
<text x="41.7" y="356.8">2)</text>
<text x="49.2" y="356.8">CASE</text>
<text x="63" y="356.8">DEPTH</text>
<text x="79.4" y="356.8">0.8~1.2mm.</text>
<text x="400" y="357.1">REVISION</text>
<text x="455.9" y="357.1">DESCRIPTION</text>
<text x="526.4" y="357.1">DATE</text>
<text x="540" y="357.1">DRN.BY</text>
<text x="41.7" y="360.4">3)</text>
<text x="41.7" y="364">4)</text>
<text x="49.2" y="364">RETAPPING</text>
<text x="49.2" y="360.4">THREADS</text>
<text x="71" y="360.4">TO</text>
<text x="75" y="364">TO</text>
<text x="79.2" y="360.4">BE</text>
<text x="83.2" y="364">BE</text>
<text x="87.4" y="360.4">KEEP</text>
<text x="91.4" y="364">DONE</text>
<text x="101.1" y="360.4">SOFT.</text>
<text x="105.8" y="364">AFTER</text>
<text x="121.5" y="364">SURFACE</text>
<text x="143.4" y="364">TREATMENT</text>
<text x="53.2" y="367.6">AT</text>
<text x="61" y="367.6">SUPPLIER</text>
<text x="83.9" y="367.6">END.(</text>
<text x="98.8" y="367.6">IF</text>
<text x="105.4" y="367.6">APPLICABLE</text>
<text x="133.2" y="367.6">)</text>
<text x="357.8" y="383.3">RESERVED</text>
<text x="382.3" y="383.3">SPACE</text>
<text x="357.8" y="388.9">FOR</text>
<text x="357.8" y="394.5">CONTROLLED</text>
<text x="387.8" y="394.5">COPY</text>
<text x="357.8" y="400">STAMP</text>
</g>
<text font-size="3.6" x="478.9" y="375.8">FIXTURE LOCATION PIN</text>
<g font-size="3.5">
<text x="444.3" y="368">[Formerly Known as Precision Automation and Robotics India Limited]</text>
<text x="402.4" y="373.3">www.wipropari.com</text>
</g>
<g font-size="3.3">
<text x="415.1" y="351.5">.</text>
<text x="545.5" y="351.4">.</text>
</g>
<g font-size="3.1">
<text x="565.1" y="353.5">LIMITS</text>
<text x="562" y="371.7">DRAWING TYPE</text>
<text x="436.9" y="372.1">DESCRIPTION</text>
<text x="563.1" y="375.9">MACHINING</text>
<text x="438.6" y="380.8">SURFACE AREA</text>
<text x="463.2" y="380.9">FINISH</text>
<text x="485.7" y="380.8">MACHINING</text>
<text x="511.3" y="380.9">MATERIAL</text>
<text x="532.8" y="380.7">NET WEIGHT-Kg</text>
<text x="556.5" y="380.7">TEAM NO.</text>
<text x="569.9" y="381.2">SHEET SIZE</text>
<text x="494.6" y="385.1">#</text>
<text x="517.4" y="385.3">#</text>
<text x="536.4" y="385.3">0.02 kg</text>
<text x="558.4" y="385.1">PL-02</text>
<text x="575" y="386.1">A2</text>
<text x="436.3" y="391">SURFACE FINISH</text>
<text x="437.8" y="395.5">DRN.BY</text>
<text x="451.4" y="395.4">CHKD.BY</text>
<text x="466.6" y="395.5">APPD.BY</text>
<text x="482" y="395.4">REFERENCE DWG.</text>
<text x="515.3" y="391.1">HEAT TREATMENT</text>
<text x="571.4" y="395.6">SCALE</text>
<text x="492.1" y="399.4">---</text>
<text x="520.4" y="396.2">DRG./PART CODE</text>
<text x="559.2" y="396.1">REV.</text>
<text x="572.2" y="399.5">2 : 1</text>
<text x="485.5" y="404.3">PART CLASS.</text>
<text x="493.2" y="407.9">B</text>
<text x="571.4" y="404.7">SHEET</text>
<text x="571.2" y="408.4">1 OF 1</text>
</g>
<text font-size="3" x="579.5" y="230.1">°</text>
<g font-size="2.8">
<text x="284.1" y="331.4">3.2</text>
<text x="292.4" y="331.2">0.8</text>
<text x="529.8" y="351.2">.</text>
<text x="560.4" y="357.7">Gen Tol.: IS 2102</text>
<text x="287.5" y="362.5">3.2</text>
<text x="295.7" y="362.3">0.8</text>
<text x="399.1" y="376.6">1.ALL DIMENSIONS ARE</text>
<text x="399" y="382.7">2.DO NOT SCALE</text>
<text x="399" y="388.7">3.IF IN DOUBT ,</text>
<text x="399" y="395.4">LOCATION :</text>
<text x="420.2" y="395.6">PUNE</text>
<text x="404.2" y="402">ALL RIGHTS OF REPRODUCTION &amp;</text>
<text x="436.5" y="401.2">03006810</text>
<text x="450.8" y="400.9">03004785</text>
<text x="466.3" y="401">03002882</text>
<text x="404.7" y="405.4">DISTRIBUTION ARE RESERVED</text>
</g>
<g font-size="2.7">
<text x="399.9" y="379.7">IN mm</text>
<text x="399.7" y="385.7">DRAWING.</text>
<text x="436.9" y="385.4">1.97 in^2</text>
<text x="399.7" y="391.8">ASK TEAM MEMBER</text>
<text x="400.1" y="402.5">C</text>
<text x="436.4" y="408.3">27/06/2024</text>
<text x="450.6" y="408.4">27/06/2024</text>
<text x="465.7" y="408.5">27/06/2024</text>
</g>
<g font-size="2.5">
<text x="554.9" y="218.3">DEBURR AND REMOVE SHARP</text>
<text x="555.2" y="221">EDGES UNLESS SHARP EDGE</text>
<text x="556.1" y="227.1">UNSP.RADII</text>
<text x="556.8" y="223.8">REQUIREMENT SPECIFIED</text>
<text x="571.4" y="226.9">UNSP.CHF.</text>
<text x="559.2" y="229.9">0.5 R</text>
<text x="572.3" y="230.1">0.5 X 45</text>
<text x="559.8" y="238">UP TO 10</text>
<text x="576.1" y="238.1">±1.5°</text>
<text x="558.5" y="242.2">10 UP TO 50</text>
<text x="575.5" y="242.3">±0°50'</text>
<text x="557.4" y="250.7">120 UP TO 400</text>
<text x="557.9" y="246.5">50 UP TO 120</text>
<text x="575.5" y="250.7">±0°15'</text>
<text x="575.5" y="246.5">±0°25'</text>
<text x="558.7" y="259.4">0.5 UP TO 3</text>
<text x="559.5" y="263.7">3 UP TO 6</text>
<text x="576.6" y="263.6">±0.2</text>
<text x="576.6" y="259.4">±0.1</text>
<text x="559" y="267.9">6 UP TO 30</text>
<text x="576.6" y="267.9">±0.5</text>
<text x="557.8" y="272.2">30 UP TO 120</text>
<text x="576.6" y="272.2">±0.8</text>
<text x="556.9" y="280.7">315 UP TO 1000</text>
<text x="557.3" y="276.4">120 UP TO 315</text>
<text x="576.6" y="276.4">±1.2</text>
<text x="577.7" y="280.7">±2</text>
<text x="556.4" y="284.9">1000 UP TO 2000</text>
<text x="577.6" y="284.9">±3</text>
<text x="558.9" y="289.2">OVER 2000</text>
<text x="577.7" y="289.3">±4</text>
<text x="560" y="297.9">UP TO 10</text>
<text x="577.1" y="297.9">±1°</text>
<text x="558.5" y="302.1">10 UP TO 50</text>
<text x="575.5" y="302.1">±0°30'</text>
<text x="557.4" y="310.6">120 UP TO 400</text>
<text x="558.2" y="306.3">50 UP TO 120</text>
<text x="575.5" y="310.6">±0°10'</text>
<text x="575.5" y="306.4">±0°20'</text>
<text x="558.8" y="319.2">0.5 UP TO 3</text>
<text x="559.4" y="323.4">3 UP TO 6</text>
<text x="576.6" y="319.2">±0.1</text>
<text x="576.6" y="323.5">±0.1</text>
<text x="558.9" y="327.7">6 UP TO 30</text>
<text x="576.7" y="327.7">±0.2</text>
<text x="557.8" y="332">30 UP TO 120</text>
<text x="576.6" y="332">±0.3</text>
<text x="556.8" y="340.5">315 UP TO 1000</text>
<text x="557.3" y="336.3">120 UP TO 315</text>
<text x="576.6" y="336.3">±0.5</text>
<text x="576.6" y="340.5">±0.8</text>
<text x="556.2" y="344.7">1000 UP TO 2000</text>
<text x="576.6" y="344.7">±1.2</text>
<text x="558.9" y="349">OVER 2000</text>
<text x="577.6" y="349">±2</text>
<text x="467.2" y="383.8">#</text>
<text x="555.3" y="390.7">REF NOTE</text>
</g>
<g font-size="2.4">
<text x="7.7" y="382.7" transform="rotate(-90 7.7 382.7)">Uploading\2022-23\P23Y5\P23Y5B079034.dft</text>
<text x="7.7" y="409.8" transform="rotate(-90 7.7 409.8)">\\srv01043\ExDM</text>
</g>
<g font-size="2.1">
<text x="558.5" y="232.4">UNSPECIFIED TOL.(FAB)</text>
<text x="559.5" y="234.7">FOR ANGULAR IN mm.</text>
<text x="558.6" y="253.9">UNSPECIFIED TOL.(FAB)</text>
<text x="560.7" y="256.3">FOR LINEAR IN mm.</text>
<text x="558.7" y="292.3">UNSPECIFIED TOL.(M/C)</text>
<text x="559.6" y="294.7">FOR ANGULAR IN mm.</text>
<text x="558.7" y="313.7">UNSPECIFIED TOL.(M/C)</text>
<text x="560.6" y="316.1">FOR LINEAR IN mm.</text>
</g>
</svg>
